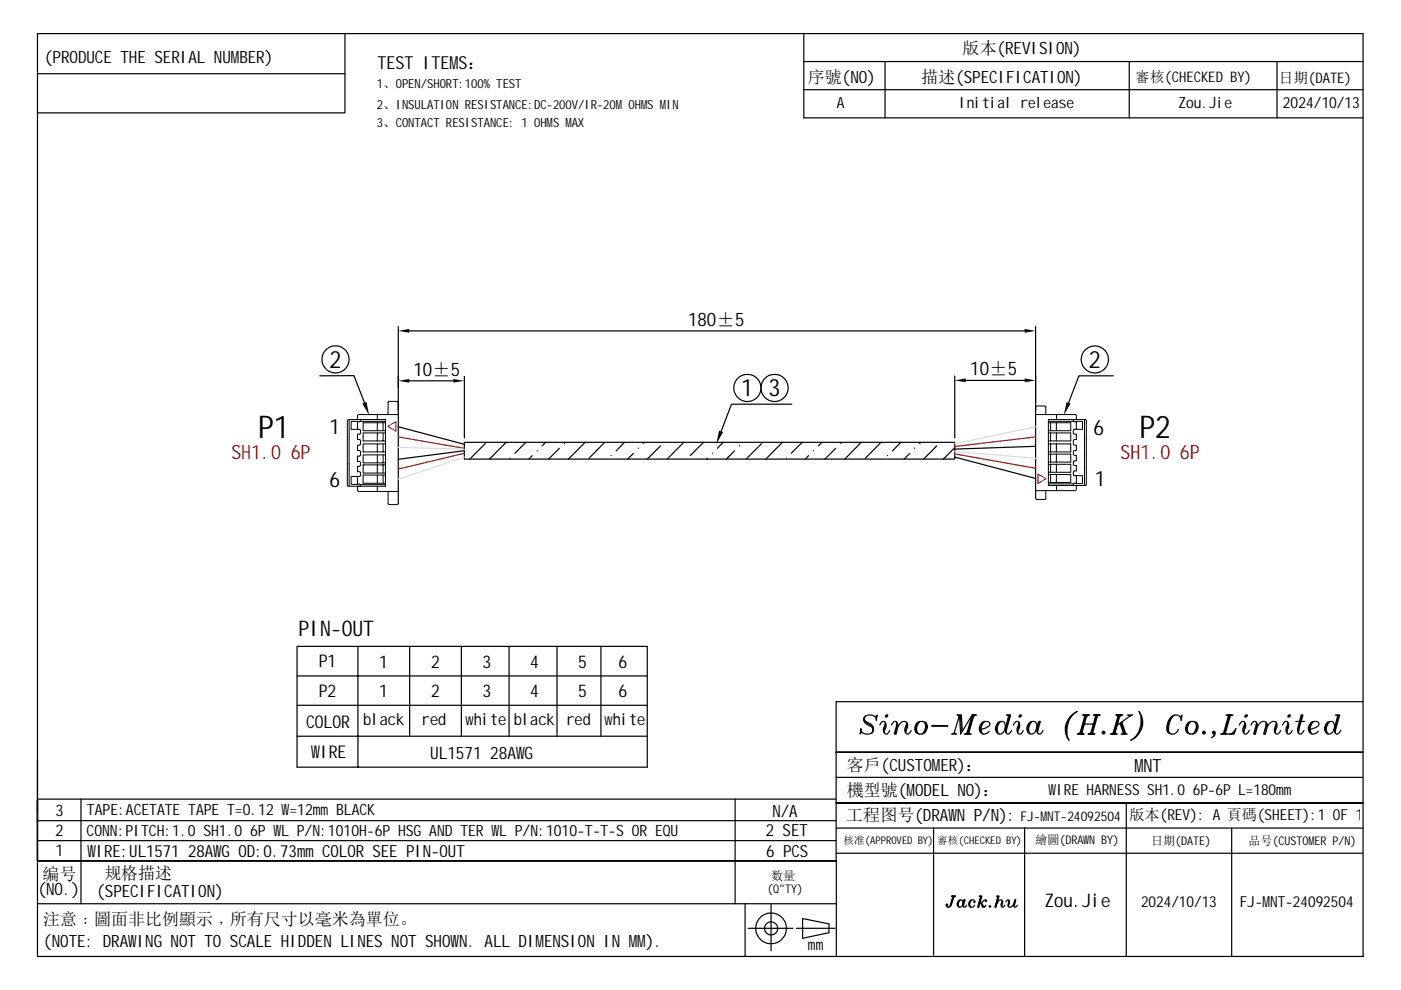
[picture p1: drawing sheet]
<svg xmlns="http://www.w3.org/2000/svg" width="297mm" height="210mm" viewBox="0 0 297 210" stroke-linecap="round" stroke-linejoin="round" font-family="sans-serif">
<g fill="none" stroke="#000" stroke-width=".25">
<path d="M7.9 7.1h281.1v195.7h-281.1zM7.9 15.6h65.2M73.1 7.1v16.8h-65.2M170.4 13.1h118.6M170.4 7.1v17.9h118.6M170.4 19h118.6M187.6 13.1v11.9M239.4 13.1v11.9M270.7 13.1v11.9M67.8 79.7l7.2-.1 2.3 5.8M84.4 69.2v37.6M86.8 70.2h130.4"/>
<path d="M98.5 79.8v13.1M202.4 79.7v13.2M219.6 69.2v36.5M236 79.7h-7.2l-2.2 5.7M84.4 90.5l14.1 3.7M86.8 80.7h9.3M98.5 93.8h103.9v3.5h-103.9zM98.5 95.6l-14.1 1.8M102.9 94l-3.3 3.3M107.3 93.8l-3.5 3.5M108.1 97.1v.1M111.5 93.8l-2.3 2.3"/>
<path d="M112.8 96.6l-.7 .7M113.9 95.6h.1M115.7 93.8l-.8 .7M118.6 95.1l-2.3 2.2M119.7 94h.1M124.1 93.8l-3.6 3.5M128.2 93.8l-3.3 3.4M129.6 96.6h.1M132.4 93.8l-1.8 1.8M134.3 96.1l-1.2 1.2M135.3 95v.1M136.6 93.8l-.2 .2"/>
<path d="M140 94.5l-2.8 2.8M145 93.8l-3.6 3.5M149.2 93.8l-2.9 2.8M150 97.2l-.2 .1M151 96.1h.1M153.3 93.8l-1.2 1.3M155.7 95.6l-1.7 1.7M156.8 94.5h.1M161.5 94l-3.3 3.3M165.9 93.8l-3.5 3.5M166.7 97.1v.1M167.9 85.7h-12.8l-2.2 5.8"/>
<path d="M170.1 93.8l-2.3 2.3M171.4 96.6l-.7 .7M172.5 95.6h.1M174.3 93.8l-.8 .7M177.2 95.1l-2.3 2.2M178.3 94h.1M182.6 93.8l-3.5 3.5M186.8 93.8l-3.3 3.4M188.2 96.6h.1M191 93.8l-1.8 1.8M192.9 96.1l-1.2 1.2M193.9 95v.1"/>
<path d="M195.2 93.8l-.2 .2M198.6 94.5l-2.8 2.8M202.4 94.9l-2.4 2.4M202.4 96.9l17.2 4.5M204.8 80.7h12.4M219.6 94.6l-17.2 .6M63 137h74.2v25.7h-74.2zM75.9 137v25.7M86.9 137v19.1M97.8 137v19.1M107.9 137v19.1M118.1 137v19.1"/>
<path d="M127.4 137v19.1M63 143.3h74.2M63 156.1h74.2M63 149.5h74.2M177.3 159.5h111.7zM177.3 148.8h111.7zM177.3 148.8v54M177.3 159.5h111.7M183.3 152.8l.2 .3 1.3 .8 .2 .4M183.5 151.8l-.2 .4 .2 .8 1.1 .5a1.13 1.13 0 0 1 .6 1.2 1.13 1.13 0 0 1-.9 .9h-.8l-.6-.2-.4-.5v-.4l-.1 1.1 .1-.3h.2M185.6 152h.2l.2-.4-.2 1.2-.2-.8a1.72 1.72 0 0 0-2.5 .2l.2 .9 .4 .4 1.1 .6 .2 .4v.5l-.2 .4M186.5 153.7l.6-.7 .6 .1 .2 1-.4 .9"/>
<path d="M187.7 153.1l-.2 2.3M187.7 153.5l-.4 1 .2 .9 .2 .2h.4l.5-.7M187.8 151.8h.4M187.9 151.6h.3l-.1 .4h-.4zM188.1 151.6l-.2 .4M190.1 153.5l-.5 2.1h.4l.4-2.1-.4-.5h-.4l-.6 .7M190.1 153.1v1l-.3 1.5M190.4 154.1a1.33 1.33 0 0 1 1.8-1l.2 .4v.6l-.3 .9M192.2 153.1l-.1 2.3M192.2 153.5l-.4 1v.5l.3 .4 .1 .2h.4l.6-.7M194.5 153.1a1.67 1.67 0 0 1 1.9 .2 1.49 1.49 0 0 1-.3 2 1.49 1.49 0 0 1-2 0 1.85 1.85 0 0 1 .4-2.2zM194.5 153.3a1.69 1.69 0 0 0-.2 2"/>
<path d="M195.1 153a2.06 2.06 0 0 0-.6 2.4l.4 .2M195.7 153l.3 .1a2 2 0 0 1-.5 2.5M196.2 153.3a1.83 1.83 0 0 1-.2 2M197.6 153.8l3.4 .1-3.4 .1zM201.7 155.6h1.2M201.9 155.6l.4-.2 .4 .2M202.9 151.6h.9l.2 3.4 2.1-3.4M203.1 151.6l.3 .2 .3 3.8 .3-.6M203.3 151.6l.1 .4M203.4 151.6l-1.1 3.8M203.7 151.6l.1 3.7M204.4 155.6h1.5"/>
<path d="M204.6 155.6l.6-.2 .5 .2M205.2 155.3l-.4 .3M205.3 155.3l.3 .3M206.1 151.6l-1.1 4M206.1 151.6h1M206.3 151.6l-1.1 4M206.5 151.6l-1.2 4M206.7 151.6l-.4 .4M206.9 151.6l-.6 .2M207.8 154.7a2.46 2.46 0 0 0 2.1-1.2 1.08 1.08 0 0 0-1.7-.4 1.46 1.46 0 0 0 .2 2.5l1-.2 .3-.4M208.2 153.3a1.8 1.8 0 0 0-.2 2M208.8 153a1.88 1.88 0 0 0-.4 2.6"/>
<path d="M211.6 153.1l.6-.1 .8 .1a1.65 1.65 0 0 1-1.2 2.5 1.21 1.21 0 0 1-.5-1.9zM211.6 153.3a1.92 1.92 0 0 0-.2 2M212.2 153a1.88 1.88 0 0 0-.4 2.6M213.3 151.6h1l-1 3.4M213.5 151.6l.6 .2M213.7 151.6l.2 .4M213.9 151.6l-.6 2.1a1.43 1.43 0 0 0 .2 1.9h.4l.6-.7M214.1 151.6l-.8 2.9v.9M214.9 153.7l.5-.7 .6 .1 .2 1-.4 .9M216 153.1l-.2 2.3M216 153.5l-.4 1 .2 .9 .2 .2h.4l.5-.7M216.1 151.8h.4"/>
<path d="M216.2 151.6h.4l-.2 .4h-.4zM216.4 151.6l-.2 .4M218.3 153.1l.5-.1 .8 .1a1.65 1.65 0 0 1-1.1 2.5 1.46 1.46 0 0 1-.2-2.5zM218.5 153.1a1.85 1.85 0 0 0-.4 2.2M218.8 153a1.88 1.88 0 0 0-.3 2.6M220.4 153l-.4 1.3v1.1M221.1 154.9l-.5 .7h-.4l-.2-.2-.2-.4v-.7l.4-1.3h.4l-.6 2M227 152a4.6 4.6 0 0 0-.9 3.8 5.1 5.1 0 0 1 2.3-5 4.1 4.1 0 0 0-1.8 6.1l-.3-.9-.2-1.7M228.4 155.6h1.5M228.5 155.6l.6-.2 .6 .2M229.1 155.3l-.3 .3M229.3 155.3l.2 .3"/>
<path d="M229.5 151.6h1.5M229.7 153.5h2.3M229.7 151.6l.6 .2 .5-.2M229.9 151.6l.2 .4M230.1 151.6l-1.2 4M230.3 151.6l-1.2 4M230.4 151.6l-1.1 4M230.7 155.6h1.4M230.7 151.6l-.4 .4M230.8 155.6l.6-.2 .6 .2M231.4 155.3l-.4 .3M231.6 155.3l.2 .3"/>
<path d="M231.8 151.6h1.5M232 151.6l.5 .2 .6-.2M232.1 151.6l.3 .4M232.4 151.6l-1.2 4M232.5 151.6l-1.1 4M232.7 151.6l-1.1 4M232.9 151.6l-.4 .4M233.7 155.3l.3-.3 .3 .4-.4 .2zM233.9 155.3h.1v.1h-.1zM235.4 155.6h1.5M235.6 155.6l.6-.2 .5 .2M236.2 155.3l-.4 .3"/>
<path d="M236.3 155.3l.2 .3M236.5 151.6h1.6M236.7 151.6l.6 .2 .6-.2M236.9 151.6l.2 .4M237.1 151.6l-1.1 4M237.3 151.6l-1.1 4M237.5 151.6l-1.2 4M237.5 153.3l.7 2.3M237.7 155.6h1.3M237.7 153.3l.7 2.3M237.7 151.6l-.4 .4M237.9 153.1l.7 2.3"/>
<path d="M238.2 155.4l-.3 .2M238.2 155.3l-.1 .3M238.4 155.3l.4 .3M239 151.6h1.1M239.2 151.6l.4 .2 .4-.2M239.6 151.8l-2.9 2.1M242 153.5l-.1-1.7-.4-1a4 4 0 0 1-1.7 6.1 5.1 5.1 0 0 0 2.2-4.9 4.4 4.4 0 0 1-.9 3.8M248.5 152a3.3 3.3 0 0 0-.9 2.9l.2 .4M249.1 151.6a3.5 3.5 0 0 0-1.2 3.8l.4 .2M250.2 152h.2l.2-.4-.2 1.2a1.2 1.2 0 0 0-.9-1.3 1.2 1.2 0 0 0-1.4 .7 2.63 2.63 0 0 0-.3 3.2 1.32 1.32 0 0 0 2-.7M252 153.1a1.62 1.62 0 0 1 1.8 .2 1.48 1.48 0 0 1-.2 2 1.48 1.48 0 0 1-2 0 1.68 1.68 0 0 1 .4-2.2zM252 153.3a1.8 1.8 0 0 0-.3 2"/>
<path d="M252.5 153a2.15 2.15 0 0 0-.5 2.4l.3 .2M253.1 153l.3 .1a2 2 0 0 1-.5 2.5M253.6 153.3a1.83 1.83 0 0 1-.2 2M255.2 155l.4 .3-.3 .3-.3-.2zM255.2 155.3h.1v.1h-.1zM257.2 155.3h.3v.1h-.3zM257.2 156.2l.3-.6h-.3l-.1-.3 .4-.3a.85 .85 0 0 1-.6 1.4M258.8 155.6h2.8l.4-1.1-.6 1.1M259 155.6l.5-.2 .6 .2M259.5 155.3l-.3 .3M259.7 155.3l.2 .3M259.9 151.6h1.5"/>
<path d="M260.1 151.6l.6 .2 .6-.2M260.3 151.6l.2 .4M260.5 151.6l-1.1 4M260.7 151.6l-1.2 4M260.9 151.6l-1.2 4M261.1 151.6l-.4 .4M261.6 155.4l-.9 .2M261.8 155l-.7 .6M262.7 153.7l.6-.7h.4l.2 .1 .2 .4v.6l-.4 .9M263.9 153.1l-.2 2.3M263.9 153.5l-.4 1v.5l.2 .4 .2 .2h.4l.6-.7M264 151.8h.4"/>
<path d="M264.1 151.6h.4l-.2 .4h-.4zM264.3 151.6l-.2 .4M266.4 153.5l-.6 2.1h.4l.4-1.5-.2-1-.6-.1-.6 .7M266.4 153.1v1l-.4 1.5M268.5 153.5l-.6 2.1h.4l.4-2.1a.85 .85 0 0 0-1.4-.4l-.7 1M268.5 153.1v1l-.4 1.5M268.7 154.1a1.36 1.36 0 0 1 1.9-1l.1 1-.3 .9M270.6 153.1l-.2 2.3M270.6 153.5l-.4 1 .2 .9 .2 .2h.4l.5-.7M271.9 153.7l.6-.7h.4l.1 .1 .2 1-.3 .9M273 153.1l-.1 2.3M273 153.5l-.3 1v.5l.2 .4 .1 .2h.4l.6-.7"/>
<path d="M273.1 151.8h.4M273.2 151.6h.4l-.2 .4h-.4zM273.4 151.6l-.2 .4M274.7 153h1.9M276.1 151.6l-.8 2.9v.9M276.5 154.9l-.6 .7h-.4a1.43 1.43 0 0 1-.2-1.9l.6-2.1h.4l-1 3.4M277.6 154.7a2.46 2.46 0 0 0 2.1-1.2 1.08 1.08 0 0 0-1.7-.4 1.46 1.46 0 0 0 .2 2.5l.9-.2 .4-.4M278 153.3a1.8 1.8 0 0 0-.2 2M278.5 153a1.88 1.88 0 0 0-.3 2.6M281.4 153.1l.6-.1 .7 .1a1.65 1.65 0 0 1-1.1 2.5 1.46 1.46 0 0 1-.2-2.5zM281.4 153.3a1.8 1.8 0 0 0-.2 2M282 153a1.88 1.88 0 0 0-.4 2.6"/>
<path d="M283.1 151.6h.9l-.9 3.4M283.3 151.6l.6 .2M283.5 151.6l.2 .4M283.7 151.6l-.6 2.1a1.59 1.59 0 0 0 .2 1.9h.4l.6-.7M283.9 151.6l-.8 2.9v.9M7.9 169.7v12.8v-11M7.9 178.2h169.4M7.9 174h169.4M7.9 169.4h169.3M17.2 169.4v22.2M155.9 169.4v22.2M177.3 175.6h111.7z"/>
<path d="M177.3 164.8h111.7zM177.3 170.2h111.7zM197.9 175.6v27.2M217.2 175.5v27.2M238.8 170.2v32.6M261.1 175.6v27.2M7.9 182.5h169.4zM7.9 191.6h169.4zM7.9 182.5h169.4M158 191.6v11.2M158.6 196.8h9.5M163.5 191.8v9.8"/>
<path d="M168.9 196.8h8.1M170.2 194.7l5.6 1.2v1.9l-5.6 1.1zM177.3 180.9h111.7M200.7 191.8l.2 .1zM201.7 190h.9M201.8 190l.4 .1 .3-.1M202 190v.3M202 190l-.5 1.9-.3 .4M202.2 190l-.7 2M202.3 190l-.7 2a.53 .53 0 0 1-.6 .4 .53 .53 0 0 1-.4-.6h.3l-.2 .2M202.4 190l-.2 .3M203.3 190.9l.5-.1a.84 .84 0 0 1 .1 1.3l-.5 .2a.83 .83 0 0 1-.1-1.4z"/>
<path d="M203.4 190.9a.98 .98 0 0 0-.2 1.2M203.6 190.8a1.1 1.1 0 0 0-.2 1.5M204.5 190.8l-.2 1.4M205 191.9l-.4 .4h-.2l-.2-.3 .2-1.2h.2l-.3 1.2M205.7 191l-.2 .6 .1 .5M206.1 190.8l-.3 .2a1.1 1.1 0 0 0 0 1.3M206.6 191.2l-.1-.1v.3h.2l-.1-.5a.82 .82 0 0 0-1.1 .3 .82 .82 0 0 0 .3 1.1l.6-.1 .2-.3M207.6 190h.6l-.7 2.3h-.2l.6-2.3M207.7 190l.4 .1M207.8 190l.1 .3M208.1 190l-.7 2.3M208.2 191.7l.3 .5"/>
<path d="M209 191l-.1-.1v.2h.3v-.2l-.4-.1-.6 .6h-.5M209 191.9l-.2 .3-.4 .1-.5-.9 .3 .2 .4 .6h.2M209.7 192.1l.2-.1 .1 .2-.2 .1zM209.8 192.1l.1 .1zM211.3 190h.5l-.7 2.3h-.2l.7-2.3M211.4 191.6l.2-.5a.61 .61 0 0 1 .9-.2l.1 .5-.2 .6M211.4 190l.3 .1M211.5 190l.1 .3M211.7 190l-.6 2.3M212.5 190.9l-.1 1.3M212.5 191.1l-.3 .6 .2 .5 .3 .1 .3-.4M213.3 191.2l.3-.4 .3 .1 .1 .5-.2 .6"/>
<path d="M213.9 190.9l-.1 1.3M213.9 191.1l-.2 .9a.52 .52 0 0 0 .5 .4 .52 .52 0 0 0 .5-.4l.5-1.2h.2l-.4 1.2M214.9 191.7v.3l.3 .3h.2l.3-.4M215.3 190.8l-.3 1.4"/>
<circle cx="71.1" cy="76.2" r="2.89"/>
<circle cx="232.1" cy="76.2" r="2.88"/>
<circle cx="158.5" cy="82.3" r="2.89"/>
<circle cx="164.2" cy="82.3" r="2.89"/>
<circle cx="163.5" cy="196.8" r="3.3"/>
<circle cx="163.5" cy="196.8" r="1.39"/>
</g>
<g fill="none" stroke="#000" stroke-width=".21">
<path d="M74 89v14.1M75.8 91h-1.3v-1.7l1.7 .1h.2v-.4h-2.7v14.1h2.7v-.3l-.2-.2-1.7 .1v-1.7h1.3M75.8 91h.4l.2 .2v.8h-.6v1.2h.4l.2 .2v.9l-.6 .1v1.1h.4l.2 .2v1h-.6v1.1h.4l.2 .3v.7l-.6 .1v1.1l.6 .1v.7v.2h-.6M75.8 89.3v1.7M76.4 89.3h5.3M80 87.9v1.1M80 89.6v1.7M80 91.8v1.7M80 94.1v1.7M80 96.4v1.7M80 98.6v1.7M81.2 89.6v1.7"/>
<path d="M81.2 91.8v1.7M81.2 94.1v1.7M81.2 96.4v1.7M81.2 98.6v1.7M81.7 94.1h-4.7v1.7h4.7M81.7 96.4h-4.7v1.7h4.7M81.7 89.6h-4.7v1.7h4.7M81.7 91.8h-4.7v1.7h4.7M81.7 98.6h-4.7v1.7h4.7M84.4 87.9h-8.4l-.2 .2v.9h5.9v14.1h-5.9l.1 1 8.5 .1M84.4 85.3l-.2-.2h-1.9v2.8M219.6 87.9h8.4l.2 .2v.9h-5.9v13.9h5.9v.9l-.2 .2h-8.4"/>
<path d="M219.6 86.3l.2-.2 1.9 .1v1.7M222.3 89.6h4.7v1.7h-4.7M222.3 91.8h4.7v1.7h-4.7M222.3 89.3h5.3M222.3 98.4h4.7v1.7h-4.7M222.3 94.1h4.7v1.7h-4.7M222.3 96.3h4.7v1.7h-4.7M222.7 89.6v1.7M222.7 91.8v1.7M222.7 94.1v1.7M222.7 96.3v1.7M222.7 98.4v1.7"/>
<path d="M224 89.6v1.7M224 91.8v1.7M224 94.1v1.7M224 96.3v1.7M224 98.4v1.7M224 87.9v1.1M228.2 91h1.3v-1.7l-1.7 .1-.2-.4h2.7v13.9h-2.7l.2-.4h1.7v-1.6h-1.3M228.2 91h-.4l-.2 .2 .1 .8h.5v1.2h-.4l-.2 .2 .1 .9 .5 .1v1.1h-.4l-.2 .2 .1 .8h.5v1.2l-.5 .1-.1 .1 .1 .8h.5v1.1l-.5 .1-.1 .7 .1 .2 .5 .1M228.2 89.3v1.7M229.9 89v13.9M75.8 101v1.7M76.4 102.8h5.3"/>
<path d="M80 100.7v1.8M80 103.1v1.1M81.2 100.7v1.8M81.7 100.7h-4.7v1.8h4.7M82.3 104.2v2.7l1.9 .1 .2-.2M221.7 104v1.8l-1.9 .1-.2-.2M221.7 101.4v.1M222.3 100.6h4.7v1.7h-4.7M222.3 102.6h5.3M222.7 100.6v1.7M224 100.6v1.7M224 102.9v1.1"/>
<path d="M228.2 100.9v1.6"/>
</g>
<path d="M82.2 90.4l1.7-1v2zM220.1 100.5l1.7 1-1.7 1z" fill="none" stroke="#f00" stroke-width=".21"/>
<path d="M84.4 94.8l14.1 .5M98.5 96.9l-14.1 4.7M202.4 95.7l17.2 1.5M219.6 90.5l-17.2 3.6" fill="none" stroke="#dbdbdb" stroke-width=".25"/>
<path d="M84.4 92.6l14.1 2.5M98.5 96.1l-14.1 3.4M202.4 96.2l17.2 3.1M219.6 92.6l-17.2 2.1" fill="none" stroke="#f00" stroke-width=".25"/>
<path d="M84.4 70.2l2.4-.5v.8zM217.2 69.7l2.4 .5-2.4 .3zM76.8 85.6l.9-.4 .6 2.8zM84.4 80.7l2.4-.3v.7zM96.1 80.4l2.4 .3-2.4 .4zM152.5 91.3l.8 .3-1.4 2.5zM202.4 80.7l2.4-.5v.8zM217.2 80.2l2.4 .5-2.4 .3zM226.1 85.3l.9 .3-1.5 2.4z" fill="#000"/>
<g font-size="6.6">
<text x="54.7" y="92.8">P1</text>
<text x="241.6" y="92.8">P2</text>
</g>
<g font-size="5.1">
<text x="69.9" y="77.9">2</text>
<text x="230.8" y="77.9">2</text>
<text x="157.2" y="84">1</text>
<text x="162.9" y="84">3</text>
</g>
<text font-size="4.6" x="63.3" y="134.8">PIN-OUT</text>
<g font-size="4.5">
<text x="69.8" y="92">1</text>
<text x="231.8" y="92.1">6</text>
<text x="69.9" y="103.2">6</text>
<text x="232.1" y="103.1">1</text>
</g>
<g font-size="4.2" fill="#f00">
<text x="49.1" y="97.4">SH1.0</text>
<text x="61.7" y="97.4">6P</text>
<text x="237.6" y="97.4">SH1.0</text>
<text x="250.2" y="97.4">6P</text>
</g>
<g font-size="4">
<text x="145.9" y="69.1">180±5</text>
<text x="87.7" y="79.7">10±5</text>
<text x="205.7" y="79.6">10±5</text>
<text x="221.5" y="192.3">Zou.Jie</text>
</g>
<g font-size="3.9">
<text x="240.5" y="163.6">MT</text>
<text x="242.5" y="163.6">N</text>
</g>
<g font-size="3.8">
<text x="80" y="14.7">TEST ITEM：</text>
<text x="97.2" y="14.7">S</text>
</g>
<g font-size="3.7">
<text x="67.6" y="141.4">P1</text>
<text x="80.4" y="141.6">1</text>
<text x="91.4" y="141.6">2</text>
<text x="102.3" y="141.6">3</text>
<text x="112.4" y="141.6">4</text>
<text x="122.6" y="141.6">5</text>
<text x="131.1" y="141.6">6</text>
<text x="67.6" y="147.8">P2</text>
<text x="80.4" y="147.8">1</text>
<text x="91.4" y="147.8">2</text>
<text x="102.3" y="147.8">3</text>
<text x="112.4" y="147.8">4</text>
<text x="122.6" y="147.8">5</text>
<text x="131.1" y="147.8">6</text>
<text x="64.9" y="154.3">COLOR</text>
<text x="66" y="160.6">W</text>
<text x="67.8" y="160.6">IRE</text>
</g>
<g font-size="3.6">
<text x="204.1" y="11.4">版本(REVISION)</text>
<text x="9.3" y="13.4">(PRODUCE THE SERIAL NUMER)</text>
<text x="50.7" y="13.4">B</text>
<text x="171.3" y="17.6">序號(NO)</text>
<text x="195.3" y="17.6">描述(SPECIFICATION)</text>
<text x="91.2" y="161">UL1571</text>
<text x="104" y="161">28AW</text>
<text x="111.2" y="161">G</text>
<text x="179.5" y="163.5">客戶(CUSTOMR)：</text>
<text x="199.4" y="163.5">E</text>
<text x="163.8" y="173.2">N/A</text>
<text x="179.5" y="168.7">機型號(MD</text>
<text x="194" y="168.7">O EL NO)：</text>
<text x="162.4" y="177.3">2 SET</text>
<text x="179.4" y="174.2">工程图号(DRAW</text>
<text x="202.9" y="174.2">N P/N):</text>
<text x="18.5" y="181.7">W</text>
<text x="20.3" y="181.7">IRE:UL1571</text>
<text x="39.9" y="181.7">28AW</text>
<text x="47" y="181.7">G OD:0.73mmCOLOR SEE PIN-OUT</text>
<text x="162.5" y="181.8">6 PCS</text>
<text x="8" y="189.8">(NO.)</text>
<text x="9" y="186.6">编号</text>
<text x="20.4" y="190.1">(SPECIFICATION)</text>
<text x="22.1" y="186.4">规格描述</text>
<text x="9.2" y="196.1">注意﹕圖面非比例顯示﹐所有尺寸以毫米為單位。</text>
<text x="9.2" y="200.8">(NOTE: DRAW</text>
<text x="29" y="200.8">ING NOT TO SCALE HIDDEN LINES NOT SHOW. ALL DIMNSION IN M).</text>
<text x="97.4" y="200.8">N</text>
<text x="115.3" y="200.8">E</text>
<text x="135.1" y="200.8">M</text>
</g>
<g font-size="3.5">
<text x="77" y="153.8">black</text>
<text x="89.4" y="153.8">red</text>
<text x="98.7" y="153.8">wite</text>
<text x="100.4" y="153.8">h</text>
<text x="109" y="153.8">black</text>
<text x="120.1" y="153.8">red</text>
<text x="128.2" y="153.8">wite</text>
<text x="129.9" y="153.8">h</text>
</g>
<g font-size="3.4">
<text x="11.8" y="173">3</text>
<text x="11.8" y="177.3">2</text>
<text x="11.8" y="181.5">1</text>
</g>
<g font-size="3.3">
<text x="177.4" y="23">A</text>
<text x="203.3" y="23">Initial release</text>
<text x="249.8" y="23">Zou.Jie</text>
<text x="272" y="23">2024/10/13</text>
<text x="18.4" y="172.9">TAPE:ACETATE TAPE T=0.12 W12mmBLACK</text>
<text x="61.4" y="172.9">=</text>
<text x="18.4" y="177.3">CONN:PITCH:1.0 SH1.0</text>
<text x="53" y="177.3">6P W P/N:1010H-6P HSG AND TER W P/N:1010-T-T-S OR EQU</text>
<text x="59.6" y="177.3">L</text>
<text x="105.9" y="177.3">L</text>
<text x="171.3" y="201.5">mm</text>
</g>
<g font-size="3.2">
<text x="222.3" y="168.6">W</text>
<text x="223.9" y="168.6">IRE HARNESS SH1.0</text>
<text x="239.5" y="173.9">版本(REV): A 頁碼(SHEET):1 OF 1</text>
<text x="252.9" y="168.6">6P-6P L=180mm</text>
<text x="241.9" y="192.2">2024/10/13</text>
<text x="262.9" y="192.2">FJ-MT-24092504</text>
<text x="269.3" y="192.2">N</text>
</g>
<g font-size="3.1">
<text x="240.7" y="17.3">審核(CHECKED BY)</text>
<text x="271.1" y="17.6">日期(DATE)</text>
</g>
<g font-size="2.8">
<text x="216.4" y="174.2">FJ-MT-24092504</text>
<text x="222" y="174.2">N</text>
</g>
<g font-size="2.7">
<text x="79.9" y="18.7">1、OPEN/SHORT:100%TEST</text>
<text x="79.9" y="23">2、INSULATION RESISTANCE:DC-200V/IR-20MOHM</text>
<text x="137.2" y="23">S M</text>
<text x="141.3" y="23">IN</text>
<text x="79.9" y="27">3、CONTACT RESISTANCE: 1 OHM</text>
<text x="117.2" y="27">S MX</text>
<text x="121.2" y="27">A</text>
</g>
<g font-size="2.5">
<text x="219.5" y="179">繪圖(DRAW</text>
<text x="231" y="179">N BY)</text>
<text x="244.1" y="179.1">日期(DATE)</text>
<text x="264.7" y="179.1">品号(CUSTOMR P/N)</text>
<text x="278.7" y="179.1">E</text>
<text x="162.6" y="189.2">(Q&quot;TY)</text>
<text x="163.5" y="186.5">数量</text>
</g>
<g font-size="2.2">
<text x="178.8" y="178.9">核准(APPROVED BY)</text>
<text x="198.7" y="178.9">審核(CHECKED BY)</text>
</g>
</svg>
